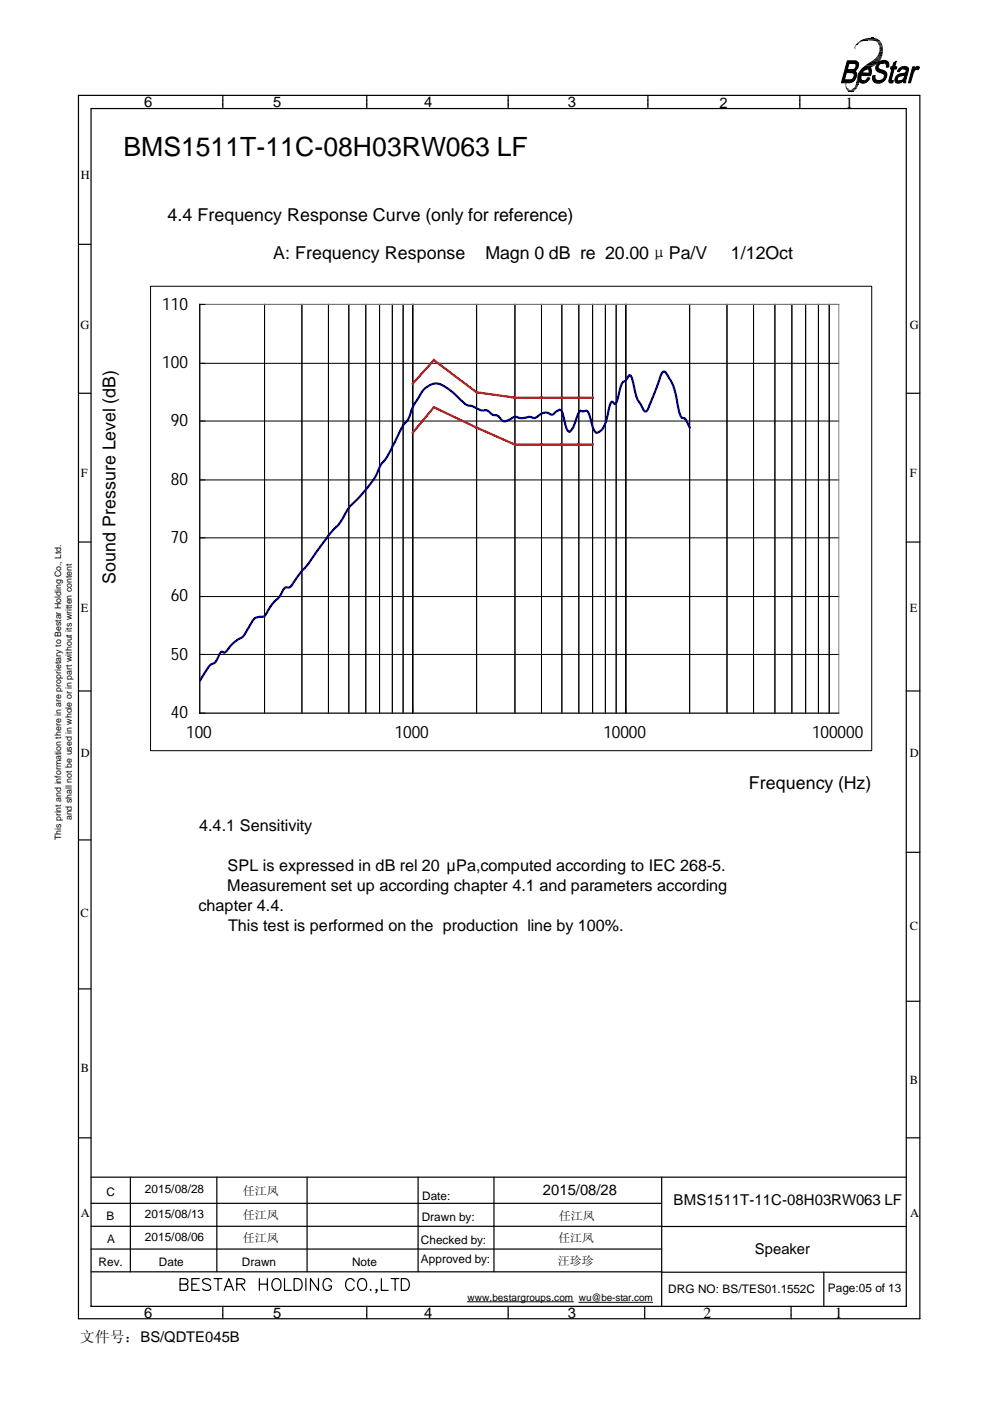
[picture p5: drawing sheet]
<svg xmlns="http://www.w3.org/2000/svg" width="210mm" height="297mm" viewBox="0 0 210 297" stroke-linecap="round" stroke-linejoin="round" font-family="sans-serif">
<g fill="none" stroke="#000" stroke-width=".25">
<path d="M16.6 20.2h178.4v259.4h-178.4zM19.3 23h172.9v254h-172.9zM47.2 20.2v.7M47.2 21.1v.1M47.2 21.3v.7M47.2 22.1v.1M47.2 22.3v.7M77.8 20.2v.7M77.8 21.1v.1M77.8 21.3v.7M77.8 22.1v.1M77.8 22.3v.7"/>
<path d="M107.7 20.2v.7M107.7 21.1v.1M107.7 21.3v.7M107.7 22.1v.1M107.7 22.3v.7M137.4 20.2v.7M137.4 21.1v.1M137.4 21.3v.7M137.4 22.1v.1M137.4 22.3v.7M169.6 20.2v.7M169.6 21.1v.1"/>
<path d="M169.6 21.3v.7M169.6 22.1v.1M169.6 22.3v.7M16.6 51.8h2.7M16.6 83.4h2.7M192.2 83.4h2.8M16.6 114.9h2.7M192.2 114.9h2.8M16.6 146.5h2.7M192.2 146.5h2.8M16.6 178.1h2.7M192.2 180.7h2.8"/>
<path d="M16.6 209.7h2.7M192.2 212.3h2.8M16.6 241.2h2.7M19.3 260h121.1M19.3 249.6h172.9M19.3 255.1h121M27.6 249.6v20M46 249.6v20M65.1 249.6v20M88.6 249.6v20M104.7 249.6v20M140.3 249.6v27.4"/>
<path d="M192.2 241.2h2.8M19.3 264.8h121M19.3 269.6h121M47.2 277v.6M47.2 277.7v.1M47.2 277.9v.7M47.2 278.8h.1M47.2 279v.6M77.8 277v.6M77.8 277.7v.1M77.8 277.9v.7M77.8 278.8h.1"/>
<path d="M77.8 279v.6M107.7 277v.6M107.7 277.7v.1M107.7 277.9v.7M107.7 278.8h.1M107.7 279v.6M136.7 277v.6M136.7 277.7v.1M136.7 277.9v.7M136.7 278.8h.1M136.7 279v.6M140.3 260h51.9"/>
<path d="M140.3 269.7h51.9M167.7 277v.6M167.7 277.7v.1M167.7 277.9v.7M167.7 278.8h.1M167.7 279v.6M174.7 269.7v7.3"/>
</g>
<g fill="#000">
<path d="M179.2 18l.2 .1zM179.3 17.6v.2zM179.3 18.1l.2 .2h-.2zM179.3 18.1l.2 .2zM179.3 18.3l.2 .3h-.2zM179.3 18.3h.2v.3zM179.3 18.6h.3zM179.3 18.6l.3 .1zM179.4 18.7l.4 .2h-.3zM179.4 18.7l.4 .2zM179.5 18.9h.3zM179.5 18.9l.5 .1h-.5z"/>
<path d="M179.5 18.9l.5 .1zM179.5 19h.6zM179.6 19l.6 .1zM179.6 19.1l1.6 .1zM179.6 19.1h1.7zM179.6 19.2l1.4 .1h-1.2zM179.6 19.2h1.6l-.2 .1zM179.8 19.3h1.1zM179.8 19.3h1.2zM179.9 19.3l.8 .2zM179.9 19.3h1l-.2 .2zM180.2 19.5h.5z"/>
<path d="M180.2 19.1h1.1zM180.6 19h.7zM180.6 19h.8zM180.8 18.9h.7zM180.6 19l.2-.1 .6 .1zM180.8 18.9h.7l-.1 .1zM181.1 18.7l.4 .2h-.7zM181.1 18.7h.6l-.2 .2zM181.1 18.7h.6zM181.1 18.6l.6 .1zM181.1 18.6h.6zM181.2 10l-.1 .2z"/>
<path d="M181.3 9.8l-.1 .2zM181.3 9.8h.1l-.1 .2zM181.3 18.3l.4 .3h-.6zM181.3 18.3h.6l-.2 .3zM181.4 9.7h.1zM181.4 9.7l-.1 .1zM181.4 9.7h.1l-.1 .1zM181.4 18.1l.5 .2h-.6zM181.4 18.1h.5v.2zM181.4 9.6v.1zM181.4 9.6h.2l-.1 .1zM181.4 17.9l.6 .1z"/>
<path d="M181.4 18l.5 .1h-.5zM181.4 18h.6l-.1 .1zM181.5 17.8l.5 .1zM181.5 17.8h.5zM181.4 17.9h.6zM181.5 17.9h.5zM181.5 17.6h.6zM181.5 17.6l.5 .2h-.5zM181.5 17.6h.6l-.1 .2zM181.6 9.4v.2h-.2zM181.6 9.4h.2l-.2 .2zM181.6 17.5l.5 .1z"/>
<path d="M181.6 17.6h.5zM181.6 9.3h.3zM181.6 9.4h.2zM181.7 17l.4 .5h-.5zM181.7 17h.5l-.1 .5zM181.7 16.9l.5 .1h-.5zM181.7 16.9h.5v.1zM181.7 16.6l.5 .1h-.5zM181.7 16.6h.6l-.1 .1zM181.7 16.7l.5 .2h-.5zM181.7 16.7h.5v.2zM181.8 16.2l.5 .1z"/>
<path d="M181.8 16.3l.5 .3h-.6zM181.8 16.3h.5v.3zM181.8 9.1l.1 .2h-.3zM181.8 9.1h.4l-.3 .2zM181.8 9.1h.4zM181.9 9h.3zM181.9 15.7l.6 .1zM181.9 15.7h.7zM181.9 15.8l.4 .4h-.5zM181.9 15.8h.6l-.2 .4zM181.9 9h.5zM182.1 8.9h.5z"/>
<path d="M182.1 8.8h.6zM182.1 15.3l.5 .4h-.7zM182.1 15.3h.8l-.3 .4zM182.2 8.8h.6zM182.2 15.1l.7 .2h-.8zM182.2 15.1h.9l-.2 .2zM182.2 8.8l.2-.1 .4 .1zM182.4 8.7h.8l-.4 .1zM182.4 8.7h.8zM182.4 8.6h.9zM182.4 14.9l.7 .2h-.9zM182.4 14.9h1.1l-.4 .2z"/>
<path d="M182.5 8.6h.9zM182.5 8.6h1.1zM182.6 8.5l1 .1zM182.6 8.5h1.2zM182.6 8.5h1.4zM182.7 8.5h1.4zM182.8 14.5l.7 .4h-1.1zM182.8 14.5h1.5l-.8 .4zM182.8 14.5h1.5zM182.8 14.5h1.6zM182.8 14.5l.7-.6 .9 .6zM183.5 13.9h1.9l-1 .6z"/>
<path d="M183.5 13.9h1.9zM183.6 13.8h1.9zM183.8 8.1h1.8zM184.1 8.1h1.5zM183.6 13.8l.9-.6 1 .6zM184.5 13.2h1.8l-.8 .6zM184.6 8.5h1.8zM184.6 13.1l1.7 .1zM184.6 13.1h1.8zM184.1 8.1h1.4zM184.6 8l.9 .1zM184.6 8h.6z"/>
<path d="M184.7 8h.5zM184.7 8h.3zM185 8.5l1.5 .1zM184.6 13.1l.5-.3 1.3 .3zM185.1 12.8h1.5l-.2 .3zM185.2 8.6h1.3zM185.1 12.8h1.5zM185.3 12.7h1.4zM185.3 8.6h1.2zM185.4 8.6l1.2 .1zM185.5 8.7l1.2 .1zM185.5 8.7h1.1l.1 .1z"/>
<path d="M185.3 12.7l.3-.3 1.1 .3zM185.6 12.4h1.2l-.1 .3zM185.8 8.8h.9zM185.8 12.1l1 .3h-1.2zM185.8 12.1h1.1l-.1 .3zM185.8 8.8l.9 .1zM185.9 8.9l.9 .1zM185.9 12l1 .1h-1.1zM185.9 12h1.1l-.1 .1zM186 9h.9zM186.1 9l.8 .1zM186.1 9.1l.9 .2h-.7z"/>
<path d="M186.1 9.1h.8l.1 .2zM186.2 11.6l.8 .4h-1.1zM186.2 11.6h.9l-.1 .4zM186.3 9.3h.7zM186.3 9.3l.7 .1zM186.3 9.4l.8 .2h-.7zM186.3 9.4h.7l.1 .2zM186.4 9.6l.7 .1h-.7zM186.4 9.6h.7v.1zM186.4 9.7h.7zM186.4 9.7l.7 .1h-.6zM186.4 9.7h.7v.1z"/>
<path d="M186.4 10.9l.8 .1zM186.4 11l.7 .6h-.9zM186.4 11h.8l-.1 .6zM186.5 9.8l.7 .2h-.7zM186.5 9.8h.6l.1 .2zM186.5 10h.7zM186.5 10l.7 .2h-.7zM186.5 10h.7v.2zM186.5 10.2h.7zM186.5 10.2l.7 .1zM186.5 10.3l.7 .1h-.7zM186.5 10.3h.7v.1z"/>
<path d="M186.5 10.4l.7 .5h-.8zM186.5 10.4h.7v.5z"/>
</g>
<path d="M182.7 8.4h3.7M183 8.3h3.1M183.3 8.2h2.7M184.1 8.5h2.3M99.1 276h22.5M122.7 276.1h15.7" fill="none" stroke="#000" stroke-width=".21"/>
<g fill="#000" stroke="#000" stroke-width=".21">
<path d="M179.7 12.9h1.4a.81 .81 0 0 1 .9 .5h-2l-.4 1.4 1.9 .1-.3 .2 .3 .3h-2l-.5 1.6h2.1l-.1 .2-.8 .4h-1.8z" fill-rule="evenodd"/>
<path d="M180.3 15.4h1.2a1.66 1.66 0 0 1-.4 1.6h-2.1h1.3l.5-.4a.84 .84 0 0 0 .2-1l-.2-.2z" fill-rule="evenodd"/>
<path d="M180.8 13.4h1.2v.2l-.1 .8-.4 .5-1.9-.1h1.2a.79 .79 0 0 0 .6-.5 .79 .79 0 0 0-.2-.8z" fill-rule="evenodd"/>
<path d="M182.8 14.6h1l-.5 .1-.5 .8 1.9 .1-.1 .4h-2l-.1 .7a.51 .51 0 0 0 .6 .5h-1l-.1-.3 .3-1.5z" fill-rule="evenodd"/>
<path d="M182.8 14.6a1.06 1.06 0 0 1 1.5-.4 1.06 1.06 0 0 1 .4 1.4l-1.9-.1h1.4l.1-.1-.2-.8z" fill-rule="evenodd"/>
<path d="M182.1 17.2h1.1l.5-.3 .3-.4h.4a1.4 1.4 0 0 1-2.2 .7z" fill-rule="evenodd"/>
<path d="M185 16.1l.5-.1v.7l.5 .3 1.5 .1-1 .5h-.9l-.6-.7z" fill-rule="evenodd"/>
<path d="M186.1 13.4h1.2a.77 .77 0 0 0-.9 .3 .77 .77 0 0 0 .1 1 1.39 1.39 0 0 1 1.5 1.5l-.5 .9h-1.1a.93 .93 0 0 0 .9-.4 .93 .93 0 0 0 0-1.1h-.2a1.45 1.45 0 0 1-1.4-1.3z" fill-rule="evenodd"/>
<path d="M186.4 13.1a1.29 1.29 0 0 1 2.1 .5l-.1 .6-.5 .1a.64 .64 0 0 0-.4-.9h-1.4z" fill-rule="evenodd"/>
<path d="M188.5 17.1l.9-.1-.1 .6h-.7z" fill-rule="evenodd"/>
<path d="M189.5 13.3l.5-.3-.3 1.2h.5l-.2 .4h-.4l-.6 2.3 .2 .2h-.7l.6-2.5h-.3l.1-.4h.3z" fill-rule="evenodd"/>
<path d="M190 16.2l.4-.4 1.5 .1h-.2a1.76 1.76 0 0 0-1.4 .7 .39 .39 0 0 0 0 .4 .39 .39 0 0 0 .4 .2h.8a1.19 1.19 0 0 1-1.7 .1l-.1-.5z" fill-rule="evenodd"/>
<path d="M190.7 17.2l.9-.1z" fill-rule="evenodd"/>
<path d="M190.6 14.5a1.29 1.29 0 0 1 2 0l-1.3 .1-.3 .2-.3 .4-.4-.1z" fill-rule="evenodd"/>
<path d="M191.6 14.6l1-.1-.6 3.1h-.4v-.5h-.6l.6-.4 .3-.8-1.5-.1 1.2-.3a.47 .47 0 0 0 .5-.4 .47 .47 0 0 0-.5-.5z" fill-rule="evenodd"/>
<path d="M193.5 14.2h.4l-.1 .5h.6l-.5 .3-.3 .4-.6 2.2h-.4z" fill-rule="evenodd"/>
<path d="M193.9 14.5l.6-.4 .5 .2-.4 .5-.8-.1z" fill-rule="evenodd"/>
</g>
<path d="M31.5 60.3h153.6v99.2h-153.6z" fill="#fff"/>
<path d="M31.9 60.7h152.9v98.5h-152.9z" fill-rule="evenodd" fill="#fff"/>
<path d="M31.9 60.7h152.9v98.5h-152.9z" fill="none" stroke="#000" stroke-width=".21"/>
<path d="M42.3 64.5h135.5v86.7h-135.5z" fill-rule="evenodd" fill="#fff"/>
<g fill="none" stroke="#000" stroke-width=".21">
<path d="M42.3 77h135.5M56.1 64.5v86.7M64 64.5v86.7M69.6 64.5v86.7M74 64.5v86.7M77.6 64.5v86.7M80.5 64.5v86.7M83.2 64.5v86.7M85.5 64.5v86.7M87.5 64.5v86.7M101 64.5v86.7M109.2 64.5v86.7"/>
<path d="M114.8 64.5v86.7M119.1 64.5v86.7M122.7 64.5v86.7M125.6 64.5v86.7M128.4 64.5v86.7M130.6 64.5v86.7M132.7 64.5v86.7M146.2 64.5v86.7M154.1 64.5v86.7M159.8 64.5v86.7M164.3 64.5v86.7M167.9 64.5v86.7"/>
<path d="M170.8 64.5v86.7M173.5 64.5v86.7M175.8 64.5v86.7M177.8 64.5h-135.5v86.7h135.5M42.3 89.3h135.5M42.3 114h135.5M42.3 101.8h135.5M42.3 138.8h135.5M42.3 126.5h135.5"/>
</g>
<path d="M146.2 90.7l-.9-1.9-.5-.2a1.35 1.35 0 0 1-.8-1.3l-.3-1.4a12.8 12.8 0 0 0-2.6-7l-.2-.1-.4 .1-.2 .3-3.1 7.8-.3 .2h-.2l-.9-1.5a6.3 6.3 0 0 1-1.3-3.6l-.5-2-.5-.6-1 1.3a1.15 1.15 0 0 0-.9 1.2l-1 3.4-.2 .2-.7-.4-.5 1.2a10.4 10.4 0 0 1-1.6 4.8l-1.2 .5a5.5 5.5 0 0 1-1.2-3.1 1.4 1.4 0 0 0-1.1-1.5l-.5 .1-.4-.1a4.3 4.3 0 0 0-1.4 2.7l-.7 1.4-.4 .3-.2-.1-.4-.7-.6-2.5a1.4 1.4 0 0 0-.9-1.3l-.9 .5a.86 .86 0 0 1-1.4 .2 2.35 2.35 0 0 0-2.5 .8 1.3 1.3 0 0 1-1.4 0l-.6 .1a4 4 0 0 1-2.6-.1l-2 .9a1.24 1.24 0 0 1-1.4-.9 1.17 1.17 0 0 0-1.1-.4l-1.1-.8-.6-.2a4 4 0 0 1-2.9-.9 3.6 3.6 0 0 1-2.8-1.7l-2.6-2.2a3.2 3.2 0 0 0-4.6 .2 20.7 20.7 0 0 0-3.5 6.4l-.5 .6a14.9 14.9 0 0 0-2.4 4.4l-1.9 3.4a7.2 7.2 0 0 0-2 3.4 37.5 37.5 0 0 1-5.8 7.1 18.5 18.5 0 0 1-4 5.5l-8.2 11a.91 .91 0 0 1-1.2 .3l-.5 .5a9.5 9.5 0 0 1-2.4 3.1l-1.4 2.2a2.02 2.02 0 0 1-1.6 .6 2.41 2.41 0 0 0-1.7 1.8 7.1 7.1 0 0 1-2 2.6 8.9 8.9 0 0 0-3.2 3l-.3 .1-.5-.2-.2 .1-.6 1.2a2.22 2.22 0 0 1-1.6 1.5l-2.3 3.4" fill="none" stroke="#000080" stroke-width=".47"/>
<path d="M87.5 81.4l4.5-5 9 6.8 8.2 1.1h16.4M87.5 91.8l4.5-5.5 9 4.4 8.2 3.6h16.4" fill="none" stroke="#f00" stroke-width=".47"/>
<path d="M42.3 64.5h135.5v86.7h-135.5z" fill="none" stroke="#808080" stroke-width=".21"/>
<g fill="none" stroke="#000" stroke-width=".25">
<path d="M38.2 272.3l1.4-.2a.59 .59 0 0 0 0-.9l-1.4-.1v2.5l1.4-.1a.7 .7 0 0 0 .2-.7 .7 .7 0 0 0-.6-.5M40.7 272.3h1M42.2 271.1h-1.5v2.5h1.5M44.7 271.4a1.16 1.16 0 0 0-1.7 0 .6 .6 0 0 0 .5 .7 1.35 1.35 0 0 1 1.2 .8v.3a1.16 1.16 0 0 1-1.7 0M45.4 271.1h1.7M46.2 271.1v2.5M47.5 273.6l1-2.5 1 2.5M47.9 272.8h1.2M50.2 272.3l1.4-.2a.54 .54 0 0 0 0-.9l-1.4-.1v2.5M51.1 272.3l.8 1.3M55 272.3h1.7M55 271.1v2.5"/>
<path d="M56.7 271.1v2.5M58.1 271.2a.95 .95 0 0 1 1.5 .9 1.1 1.1 0 0 1-.3 1.2 1.1 1.1 0 0 1-1.2 .2 1.57 1.57 0 0 1 0-2.3zM60.3 271.1v2.5h1.5M62.4 271.1h.8a1.33 1.33 0 0 1 .9 1.2 1.33 1.33 0 0 1-.9 1.3h-.8zM64.9 271.1v2.5M67.5 271.1v2.5l-1.7-2.5v2.5M70.3 271.7a.92 .92 0 0 0-1.1-.6 .92 .92 0 0 0-.7 1 1.1 1.1 0 0 0 .2 1.2 1.1 1.1 0 0 0 1.2 .2l.4-.5v-.3h-.6M75.1 271.7a.94 .94 0 0 0-1.1-.6 .94 .94 0 0 0-.7 1 1.12 1.12 0 0 0 .2 1.1 1.12 1.12 0 0 0 1.2 .3l.4-.5M76.1 271.4a.92 .92 0 0 1 1-.3 .92 .92 0 0 1 .6 1 1.1 1.1 0 0 1-.2 1.2 1.1 1.1 0 0 1-1.2 .2 1.61 1.61 0 0 1-.2-2.1zM78.6 273.4l-.1 .1h.2M79.9 273.5h-.2l.1-.1 .1 .1-.2 .6M80.9 271.1v2.5h1.4"/>
<path d="M82.9 271.1h1.7M83.8 271.1v2.5M85.1 271.1h.8a1.33 1.33 0 0 1 .9 1.2 1.33 1.33 0 0 1-.9 1.3h-.8z"/>
</g>
<text font-size="5.6" x="26.2" y="33">BMS1511T-11C-08H03RW063 LF</text>
<g font-size="3.8">
<text x="35.5" y="46.8">4.4 Frequency Response Curve (only for reference)</text>
<text x="57.9" y="54.9">A: Frequency Response</text>
<text x="102.9" y="54.9">Magn 0 dB re 20.00μPa/V</text>
<text x="154.9" y="54.9">1/12Oct</text>
<text x="24.5" y="123.8" transform="rotate(-90 24.5 123.8)">Sound Pressure Level (dB)</text>
<text x="158.8" y="167.4">Frequency (Hz)</text>
</g>
<g font-size="3.6">
<text x="34.4" y="65.6">110</text>
<text x="34.4" y="78">100</text>
<text x="36.2" y="90.4">90</text>
<text x="36.2" y="102.8">80</text>
<text x="36.2" y="115.1">70</text>
<text x="36.2" y="127.5">60</text>
<text x="36.2" y="139.9">50</text>
<text x="36.2" y="152.3">40</text>
<text x="39.5" y="156.4">100</text>
<text x="83.7" y="156.4">1000</text>
<text x="127.9" y="156.4">10000</text>
<text x="172.2" y="156.4">100000</text>
</g>
<g font-size="3.4">
<text x="42.2" y="176.3">4.4.1 Sensitivity</text>
<text x="48.3" y="184.7">SPL is expressed in dB rel 20 μPa,computed according to IEC 268-5.</text>
<text x="48.2" y="189">Measurement set up according chapter 4.1 and parameters according</text>
<text x="42.1" y="193.2">chapter 4.4.</text>
<text x="48.3" y="197.4">This test is performed on the production line by 100%.</text>
</g>
<g font-size="3.3">
<text x="179.3" y="22.8">1</text>
<text x="149.1" y="279.4">2</text>
<text x="177" y="279.4">1</text>
</g>
<g font-size="3.2">
<text x="142.8" y="255.5">BMS1511T-11C-08H03RW063 LF</text>
<text x="16.9" y="284.5">文件号：BS/QDTE045B</text>
</g>
<g font-size="3.1">
<text x="30.6" y="22.7">6</text>
<text x="57.9" y="22.7">5</text>
<text x="89.9" y="22.7">4</text>
<text x="120.4" y="22.7">3</text>
<text x="152.5" y="22.8">2</text>
<text x="115.1" y="253.3">2015/08/28</text>
<text x="160.1" y="265.9">Speaker</text>
<text x="30.6" y="279.4">6</text>
<text x="57.9" y="279.4">5</text>
<text x="89.9" y="279.4">4</text>
<text x="120.4" y="279.4">3</text>
</g>
<g font-size="2.6">
<text x="17.1" y="37.9">H</text>
<text x="17.1" y="69.7">G</text>
<text x="192.9" y="69.7">G</text>
<text x="17.1" y="101.1">F</text>
<text x="192.9" y="101.1">F</text>
<text x="17.1" y="129.7">E</text>
<text x="192.9" y="129.7">E</text>
<text x="17.1" y="160.5">D</text>
<text x="192.9" y="160.5">D</text>
<text x="17.1" y="194.5">C</text>
<text x="192.9" y="197.1">C</text>
<text x="17.1" y="227.2">B</text>
<text x="192.9" y="229.9">B</text>
<text x="17.1" y="257.9">A</text>
<text x="193" y="257.9">A</text>
</g>
<g font-size="2.5">
<text x="22.6" y="253.5">C</text>
<text x="30.7" y="253">2015/08/28</text>
<text x="51.5" y="253.4">任江凤</text>
<text x="89.5" y="254.3">Date:</text>
<text x="22.6" y="258.6">B</text>
<text x="22.7" y="263.5">A</text>
<text x="30.7" y="263">2015/08/06</text>
<text x="30.7" y="258.1">2015/08/13</text>
<text x="51.5" y="263.4">任江凤</text>
<text x="51.5" y="258.5">任江凤</text>
<text x="89.2" y="263.7">Checked by:</text>
<text x="89.4" y="259">Drawn by:</text>
<text x="118.3" y="263.3">任江凤</text>
<text x="118.5" y="258.6">任江凤</text>
<text x="20.9" y="268.5">Rev.</text>
<text x="33.7" y="268.4">Date</text>
<text x="51.3" y="268.4">Drawn</text>
<text x="74.6" y="268.3">Note</text>
<text x="89.2" y="267.8">Approved by:</text>
<text x="118.3" y="268.2">汪珍珍</text>
<text x="141.7" y="274.2">DRG NO: BS/TES01.1552C</text>
<text x="175.5" y="273.9">Page:05 of 13</text>
</g>
<text font-size="2.1" x="99.1" y="275.9">www.bestargroups.com wu@be-star.com</text>
<g font-size="1.9">
<text x="15.2" y="173.9" transform="rotate(-90 15.2 173.9)">and shall not be used in whole or in part without its written content</text>
<text x="13" y="178.2" transform="rotate(-90 13 178.2)">This print and information there in are proprietary to Bestar Holding Co., Ltd.</text>
</g>
</svg>
